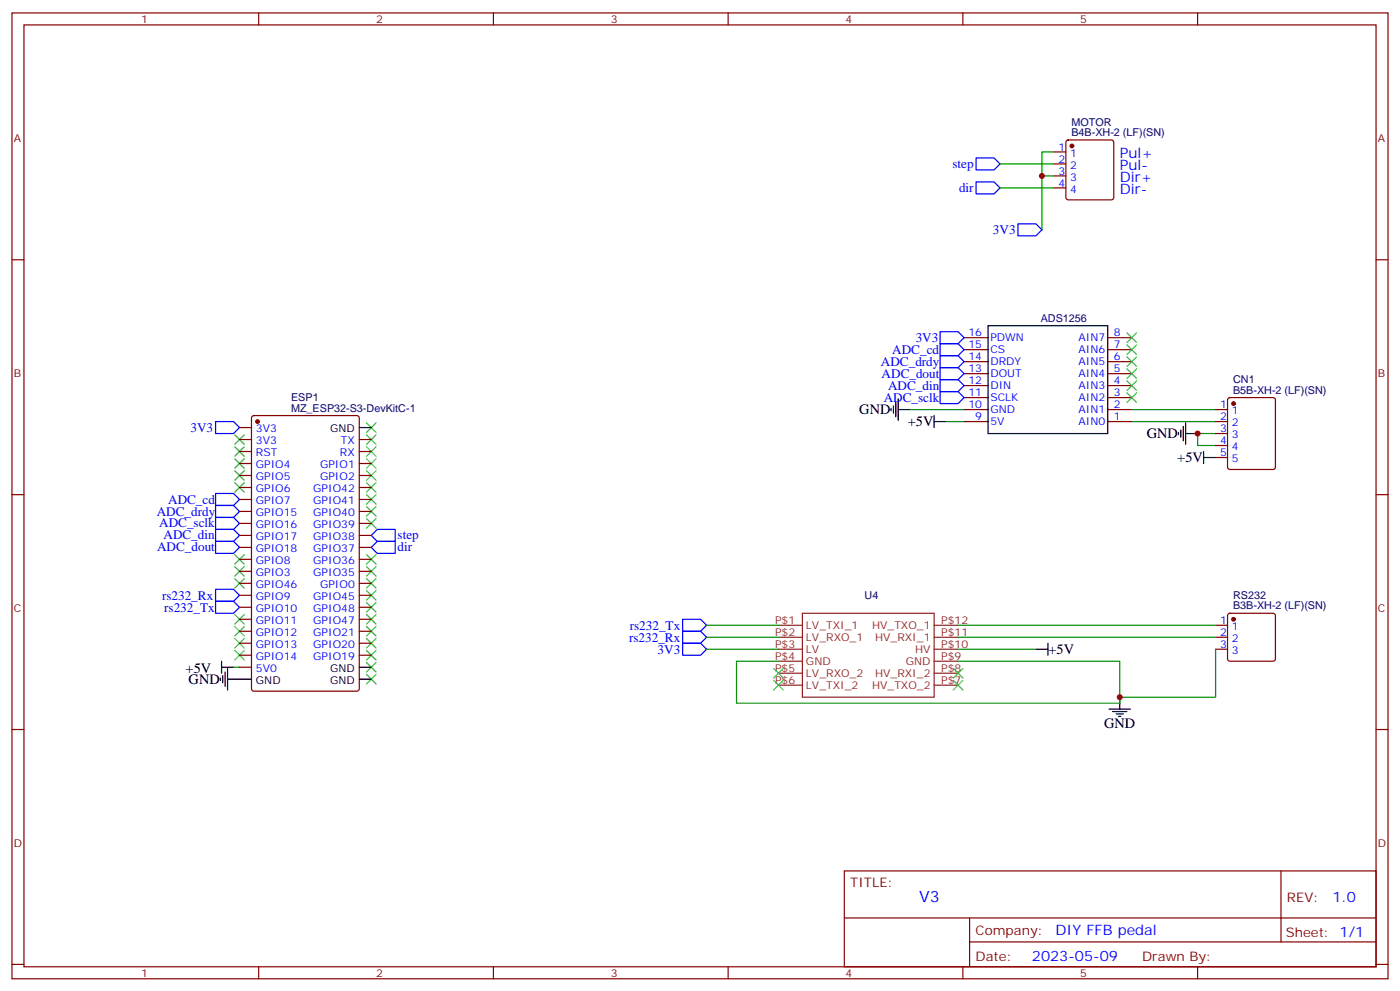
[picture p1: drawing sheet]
<svg xmlns="http://www.w3.org/2000/svg" width="412mm" height="292mm" viewBox="0 0 412 292" stroke-linecap="round" stroke-linejoin="round" font-family="sans-serif">
<g fill="none" stroke="#870000" stroke-width=".35">
<path d="M3.5 3.8h405.4v284.3h-405.4zM7.1 7.3h398.2v277.3h-398.2zM76.2 3.8v3.5M145.3 3.8v3.5M214.5 3.8v3.5M283.6 3.8v3.5M352.8 3.8v3.5M310.4 44.7h3.6M310.4 48.3h3.6M310.4 51.8h3.6M310.4 55.3h3.6M314.2 41.4l.5-.2h12.7l.5 .2 .2 .5v16.2l-.3 .5-.4 .2h-12.7l-.5-.2-.2-.5v-16.2z"/>
<path d="M3.5 76.5h3.6M405.3 76.5h3.6M284 99.4h7M326.3 99.4h7.1M284 117.1h7M284 113.5h7M284 110h7M284 106.5h7M284 102.9h7M326.3 117.1h7.1M326.3 113.5h7.1M326.3 110h7.1"/>
<path d="M326.3 106.5h7.1M326.3 102.9h7.1M361.8 117.3l.5-.2h12.7l.7 .4v20l-.5 .7h-12.9l-.6-.4-.1-20zM70.6 125.9h3.5M70.6 129.4h3.5M70.6 132.9h3.5M70.6 136.5h3.5M70.6 140h3.5M74.3 122.5l.5-.2h30.3l.7 .5v80l-.4 .6-30.6 .1-.7-.5v-80zM105.8 129.4h3.6M105.8 132.9h3.6M105.8 136.5h3.6"/>
<path d="M105.8 140h3.6M284 124.1h7M284 120.6h7M326.3 124.1h7.1M326.3 120.6h7.1M358.1 124.1h3.5M358.1 120.6h3.5M358.1 127.6h3.5M358.1 131.2h3.5M358.1 134.7h3.5M3.5 145.6h3.6M70.6 143.5h3.5"/>
<path d="M70.6 147h3.5M70.6 150.6h3.5M70.6 154.1h3.5M70.6 157.6h3.5M105.8 143.5h3.6M105.8 147h3.6M105.8 150.6h3.6M105.8 154.1h3.6M105.8 157.6h3.6M405.3 145.6h3.6M70.6 161.1h3.5M70.6 164.7h3.5"/>
<path d="M70.6 168.2h3.5M70.6 171.7h3.5M70.6 175.3h3.5M70.6 178.8h3.5M105.8 161.1h3.6M105.8 164.7h3.6M105.8 168.2h3.6M105.8 171.7h3.6M105.8 175.3h3.6M105.8 178.8h3.6M70.6 182.3h3.5M70.6 185.8h3.5"/>
<path d="M70.6 189.4h3.5M70.6 192.9h3.5M70.6 196.4h3.5M105.8 182.3h3.6M105.8 185.8h3.6M105.8 189.4h3.6M105.8 192.9h3.6M358.1 184.1h3.5M358.1 187.6h3.5M358.1 191.1h3.5M361.8 180.8l.5-.2h12.7l.5 .2 .2 .5v12.7l-.2 .5-.5 .2h-12.7l-.5-.3-.2-.4v-12.7zM3.5 214.8h3.6"/>
<path d="M405.3 214.8h3.6M248.7 256.4h156.6v28.2h-156.6zM377.3 256.4v20.9M248.7 270.2h156.5M285.6 277.3h119.6M285.6 270.2v14.2M3.5 283.9h3.6M76.2 284.6v3.5M145.3 284.6v3.5M214.5 284.6v3.5M283.6 284.6v3.5M352.8 284.6v3.5"/>
<path d="M405.3 283.9h3.6"/>
</g>
<g fill="none" stroke="#008700" stroke-width=".35">
<path d="M294.6 48.3h15.8M294.6 55.3h15.8M306.9 51.8h3.5M310.4 44.7h-3.5v23M268.1 120.6h15.9M278.7 124.1h5.3M333.4 124.1h24.7M333.4 120.6h24.7M358.1 127.6h-5.3v3.6h5.3M68.8 196.4h1.8M208.1 184.1h21.2M208.1 187.6h21.2"/>
<path d="M208.1 191.1h21.2M229.3 194.7h-12.3v12.3h112.8v-12.3h-47.6M282.2 184.1h75.9M282.2 187.6h75.9M282.2 191.1h23M358.1 191.1v14.1h-28.3"/>
</g>
<g fill="none" stroke="#000" stroke-width=".35">
<path d="M291 95.9h35.3v31.7h-35.3zM263.2 119.5v2.1M263.9 118.5v4.2M264.6 117.4v6.4M105.8 125.9h3.6M262.5 120.2v.7M264.6 120.6h3.5M275.2 124.1h3.5M275.2 122.3v3.6M347.1 127.3v.7M347.8 126.6v2.1M348.5 125.5v4.3"/>
<path d="M349.2 127.6h3.6M349.2 124.5v6.3M354.5 134.7h3.6M354.5 132.9v3.6M64.9 199.6v.7M65.3 196.4h3.5M65.3 194.7v3.5M65.6 198.9v2.1M66.3 197.8v4.3M67 200h7.1M67 196.8v6.3M105.8 200h3.6"/>
<path d="M105.8 196.4h3.6M305.2 191.1h3.5M308.7 189.4v3.5M326.7 208.8h6.3M327.7 209.5h4.3M328.8 210.2h2.1M329.5 210.9h.7M329.8 205.2v3.6"/>
</g>
<g fill="none" stroke="#3c3" stroke-width=".35">
<path d="M332 98l2.8 2.8M334.8 98l-2.8 2.8M332 101.5l2.8 2.9M332 105.1l2.8 2.8M332 108.6l2.8 2.8M332 112.1l2.8 2.8M332 115.6l2.8 2.9M334.8 101.5l-2.8 2.9M334.8 105.1l-2.8 2.8M334.8 108.6l-2.8 2.8M334.8 112.1l-2.8 2.8M334.8 115.6l-2.8 2.9"/>
<path d="M69.1 138.6l2.9 2.8M69.1 135l2.9 2.9M69.1 131.5l2.9 2.8M69.1 128l2.9 2.8M72 138.6l-2.9 2.8M72 135l-2.9 2.9M72 131.5l-2.9 2.8M72 128l-2.9 2.8M107.9 124.5l2.9 2.8M107.9 128l2.9 2.8M107.9 131.5l2.9 2.8M107.9 135l2.9 2.9"/>
<path d="M107.9 138.6l2.9 2.8M110.8 124.5l-2.9 2.8M110.8 128l-2.9 2.8M110.8 131.5l-2.9 2.8M110.8 135l-2.9 2.9M110.8 138.6l-2.9 2.8M69.1 142.1l2.9 2.8M72 142.1l-2.9 2.8M107.9 142.1l2.9 2.8M107.9 145.6l2.9 2.8M107.9 149.2l2.9 2.8M107.9 152.7l2.9 2.8"/>
<path d="M110.8 142.1l-2.9 2.8M110.8 145.6l-2.9 2.8M110.8 149.2l-2.9 2.8M110.8 152.7l-2.9 2.8M69.1 170.3l2.9 2.8M69.1 166.8l2.9 2.8M69.1 163.3l2.9 2.8M72 163.3l-2.9 2.8M72 170.3l-2.9 2.8M72 166.8l-2.9 2.8M107.9 163.3l2.9 2.8M107.9 166.8l2.9 2.8"/>
<path d="M107.9 170.3l2.9 2.8M107.9 173.8l2.9 2.9M107.9 177.4l2.9 2.8M110.8 163.3l-2.9 2.8M110.8 166.8l-2.9 2.8M110.8 170.3l-2.9 2.8M110.8 173.8l-2.9 2.9M110.8 177.4l-2.9 2.8M69.1 191.5l2.9 2.8M69.1 188l2.9 2.8M69.1 184.4l2.9 2.9M69.1 180.9l2.9 2.8"/>
<path d="M72 180.9l-2.9 2.8M72 184.4l-2.9 2.9M72 188l-2.9 2.8M72 191.5l-2.9 2.8M107.9 180.9l2.9 2.8M107.9 184.4l2.9 2.9M107.9 188l2.9 2.8M107.9 195l2.9 2.8M107.9 198.5l2.9 2.9M107.9 191.5l2.9 2.8M110.8 180.9l-2.9 2.8M110.8 184.4l-2.9 2.9"/>
<path d="M110.8 188l-2.9 2.8M110.8 195l-2.9 2.8M110.8 198.5l-2.9 2.9M110.8 191.5l-2.9 2.8M227.9 196.8l2.8 2.8M230.7 196.8l-2.8 2.8M280.8 196.8l2.8 2.8M283.6 196.8l-2.8 2.8M227.9 200.3l2.8 2.8M230.7 200.3l-2.8 2.8M280.8 200.3l2.8 2.8M283.6 200.3l-2.8 2.8"/>
</g>
<g fill="none" stroke="#8c2424" stroke-width=".35">
<path d="M229.3 184.1h7.1M229.3 187.6h7.1M229.3 191.1h7.1M229.3 194.7h7.1M229.3 198.2h7.1M236.4 180.6h38.8v24.6h-38.8zM275.2 184.1h7M275.2 187.6h7M275.2 191.1h7M275.2 194.7h7M275.2 198.2h7M229.3 201.7h7.1"/>
<path d="M275.2 201.7h7"/>
</g>
<g fill="none" stroke="#00f" stroke-width=".35">
<path d="M287.5 46.5h5.3l1.8 1.8-1.8 1.7h-5.3zM287.5 53.6h5.3l1.8 1.7-1.8 1.8h-5.3zM299.9 65.9h5.3l1.7 1.8-1.7 1.7h-5.3zM276.9 97.6h5.3l1.8 1.8-1.8 1.8h-5.3zM276.9 111.8h5.3l1.8 1.7-1.8 1.8h-5.3zM276.9 108.2h5.3l1.8 1.8-1.8 1.8h-5.3zM276.9 104.7h5.3l1.8 1.8-1.8 1.7h-5.3zM276.9 101.2h5.3l1.8 1.7-1.8 1.8h-5.3zM276.9 115.3h5.3l1.8 1.8-1.8 1.7h-5.3zM63.5 124.1h5.3l1.8 1.8-1.8 1.7h-5.3zM63.5 155.9h5.3l1.8 1.7-1.8 1.8h-5.3zM63.5 152.3h5.3l1.8 1.8-1.8 1.8h-5.3z"/>
<path d="M63.5 159.4h5.3l1.8 1.7-1.8 1.8h-5.3zM63.5 148.8h5.3l1.8 1.8-1.8 1.7h-5.3zM63.5 145.3h5.3l1.8 1.7-1.8 1.8h-5.3zM109.4 157.6l1.7-1.7h5.3v3.5h-5.3zM63.5 177h5.3l1.8 1.8-1.8 1.8h-5.3zM63.5 173.5h5.3l1.8 1.8-1.8 1.7h-5.3zM109.4 161.1l1.7-1.7h5.3v3.5h-5.3zM201.1 182.3h5.3l1.7 1.8-1.7 1.7h-5.3zM201.1 185.8h5.3l1.7 1.8-1.7 1.8h-5.3zM201.1 189.4h5.3l1.7 1.7-1.7 1.8h-5.3z"/>
</g>
<g fill="#870000" stroke="#870000" stroke-width=".35">
<circle cx="363.4" cy="182.3" r=".53"/>
<circle cx="315.7" cy="43" r=".53"/>
<circle cx="363.4" cy="118.8" r=".53"/>
<circle cx="75.8" cy="124.1" r=".53"/>
</g>
<g fill="#c00">
<circle cx="329.8" cy="205.2" r=".88"/>
<circle cx="306.9" cy="51.8" r=".88"/>
<circle cx="352.8" cy="127.6" r=".88"/>
</g>
<text font-size="4.6" fill="#00f" x="270.8" y="265.4">V3</text>
<g font-size="4.2" fill="#00f">
<text x="329.8" y="46.5">Pul+</text>
<text x="329.8" y="50">Pul-</text>
<text x="329.8" y="53.6">Dir+</text>
<text x="329.8" y="57.1">Dir-</text>
<text x="392.5" y="265.7">1.0</text>
<text x="310.9" y="275.2">DIY FFB pedal</text>
<text x="304" y="283">2023-05-09</text>
</g>
<g font-size="4.2">
<text x="253.1" y="122">GND</text>
<text x="267.4" y="125.5">+5V</text>
<text x="337.8" y="129">GND</text>
<text x="346.8" y="136.1">+5V</text>
<text x="308.9" y="192.5">+5V</text>
<text x="54.7" y="198.2">+5V</text>
<text x="55.6" y="201.3">GND</text>
<text x="325.3" y="214.4">GND</text>
</g>
<g font-size="3.9" fill="#00f">
<text x="280.6" y="49.5">step</text>
<text x="282.5" y="56.5">dir</text>
<text x="292.5" y="68.9">3V3</text>
<text x="269.7" y="100.8">3V3</text>
<text x="259.5" y="107.7">ADC_drdy</text>
<text x="262.8" y="104.2">ADC_cd</text>
<text x="259.7" y="111.2">ADC_dout</text>
<text x="260.3" y="118.3">ADC_sclk</text>
<text x="261.6" y="114.7">ADC_din</text>
<text x="56.1" y="127.1">3V3</text>
<text x="49.5" y="148.3">ADC_cd</text>
<text x="46.2" y="151.8">ADC_drdy</text>
<text x="46.9" y="155.2">ADC_sclk</text>
<text x="48.2" y="158.8">ADC_din</text>
<text x="117.1" y="158.8">step</text>
<text x="46.3" y="162.3">ADC_dout</text>
<text x="117.1" y="162.3">dir</text>
<text x="47.7" y="176.5">rs232_Rx</text>
<text x="48.4" y="180.1">rs232_Tx</text>
<text x="185.5" y="185.3">rs232_Tx</text>
<text x="185.3" y="188.9">rs232_Rx</text>
<text x="193.7" y="192.4">3V3</text>
</g>
<g font-size="3.9" fill="#800">
<text x="250.5" y="261">TITLE:</text>
<text x="379.1" y="265.7">REV:</text>
<text x="287.4" y="275.2">Company:</text>
<text x="378.7" y="275.8">Sheet: 1/1</text>
<text x="287.4" y="282.9">Date:</text>
<text x="336.4" y="282.9">Drawn By:</text>
</g>
<g font-size="3.2" fill="#800">
<text x="41.6" y="6.8">1</text>
<text x="110.8" y="6.8">2</text>
<text x="179.9" y="6.8">3</text>
<text x="249.1" y="6.8">4</text>
<text x="318.2" y="6.8">5</text>
<text x="4.1" y="41.9">A</text>
<text x="405.9" y="41.9">A</text>
<text x="4.1" y="111.1">B</text>
<text x="405.9" y="111.1">B</text>
<text x="4.1" y="180.2">C</text>
<text x="405.9" y="180.2">C</text>
<text x="4.1" y="249.3">D</text>
<text x="405.9" y="249.3">D</text>
<text x="41.6" y="287.6">1</text>
<text x="110.8" y="287.6">2</text>
<text x="179.9" y="287.6">3</text>
<text x="249.1" y="287.6">4</text>
<text x="318.2" y="287.6">5</text>
</g>
<g font-size="3.2" fill="#000080">
<text x="315.6" y="40.1">B4B-XH-2 (LF)(SN)</text>
<text x="315.6" y="37">MOTOR</text>
<text x="306.6" y="94.8">ADS1256</text>
<text x="363.2" y="112.7">CN1</text>
<text x="85.7" y="118.1">ESP1</text>
<text x="363.2" y="115.9">B5B-XH-2 (LF)(SN)</text>
<text x="85.7" y="121.3">MZ_ESP32-S3-DevKitC-1</text>
<text x="254.7" y="176.3">U4</text>
<text x="363.2" y="179.4">B3B-XH-2 (LF)(SN)</text>
<text x="363.2" y="176.2">RS232</text>
</g>
<g font-size="3.2" fill="#00f">
<text x="311.8" y="44.4">1</text>
<text x="311.8" y="47.9">2</text>
<text x="315.3" y="46.1">1</text>
<text x="311.8" y="51.4">3</text>
<text x="315.3" y="49.7">2</text>
<text x="315.3" y="53.2">3</text>
<text x="311.8" y="55">4</text>
<text x="315.3" y="56.7">4</text>
<text x="285.2" y="99.1">16</text>
<text x="291.7" y="100.5">PDWN</text>
<text x="317.7" y="100.5">AIN7</text>
<text x="328.1" y="99.1">8</text>
<text x="285.2" y="106.1">14</text>
<text x="285.2" y="102.6">15</text>
<text x="291.7" y="107.5">DRDY</text>
<text x="291.7" y="104">CS</text>
<text x="317.7" y="107.5">AIN5</text>
<text x="317.7" y="104">AIN6</text>
<text x="328.1" y="106.1">6</text>
<text x="328.1" y="102.6">7</text>
<text x="285.2" y="113.2">12</text>
<text x="285.2" y="109.6">13</text>
<text x="291.7" y="111.1">DOUT</text>
<text x="317.7" y="111.1">AIN4</text>
<text x="328.1" y="113.2">4</text>
<text x="328.1" y="109.6">5</text>
<text x="285.2" y="116.7">11</text>
<text x="291.7" y="118.1">SCLK</text>
<text x="291.7" y="114.6">DIN</text>
<text x="317.7" y="118.1">AIN2</text>
<text x="317.7" y="114.6">AIN3</text>
<text x="328.1" y="116.7">3</text>
<text x="285.2" y="120.2">10</text>
<text x="287.3" y="123.8">9</text>
<text x="291.7" y="125.2">5V</text>
<text x="291.7" y="121.6">GND</text>
<text x="317.7" y="125.2">AIN0</text>
<text x="317.7" y="121.6">AIN1</text>
<text x="328.1" y="123.8">1</text>
<text x="328.1" y="120.2">2</text>
<text x="359.4" y="120.2">1</text>
<text x="359.4" y="123.8">2</text>
<text x="362.9" y="122">1</text>
<text x="362.9" y="125.5">2</text>
<text x="75.4" y="127.3">3V3</text>
<text x="75.4" y="130.8">3V3</text>
<text x="100.4" y="130.8">TX</text>
<text x="359.4" y="127.3">3</text>
<text x="359.4" y="130.8">4</text>
<text x="362.9" y="129">3</text>
<text x="75.4" y="134.3">RST</text>
<text x="75.4" y="137.9">GPIO4</text>
<text x="94.3" y="137.9">GPIO1</text>
<text x="100.1" y="134.3">RX</text>
<text x="359.4" y="134.3">5</text>
<text x="362.9" y="132.6">4</text>
<text x="362.9" y="136.1">5</text>
<text x="75.4" y="141.4">GPIO5</text>
<text x="94.3" y="141.4">GPIO2</text>
<text x="75.4" y="144.9">GPIO6</text>
<text x="75.4" y="148.4">GPIO7</text>
<text x="92.3" y="148.4">GPIO41</text>
<text x="92.3" y="144.9">GPIO42</text>
<text x="75.4" y="152">GPIO15</text>
<text x="75.4" y="155.5">GPIO16</text>
<text x="92.3" y="155.5">GPIO39</text>
<text x="92.3" y="152">GPIO40</text>
<text x="75.4" y="159">GPIO17</text>
<text x="92.3" y="159">GPIO38</text>
<text x="75.4" y="162.6">GPIO18</text>
<text x="75.4" y="166.1">GPIO8</text>
<text x="92.3" y="166.1">GPIO36</text>
<text x="92.3" y="162.6">GPIO37</text>
<text x="75.4" y="169.6">GPIO3</text>
<text x="75.4" y="173.1">GPIO46</text>
<text x="92.3" y="169.6">GPIO35</text>
<text x="94.3" y="173.1">GPIO0</text>
<text x="75.4" y="176.7">GPIO9</text>
<text x="92.3" y="176.7">GPIO45</text>
<text x="75.4" y="180.2">GPIO10</text>
<text x="75.4" y="183.7">GPIO11</text>
<text x="92.3" y="183.7">GPIO47</text>
<text x="92.3" y="180.2">GPIO48</text>
<text x="359.4" y="183.7">1</text>
<text x="362.9" y="185.5">1</text>
<text x="75.4" y="187.3">GPIO12</text>
<text x="75.4" y="190.8">GPIO13</text>
<text x="92.3" y="190.8">GPIO20</text>
<text x="92.3" y="187.3">GPIO21</text>
<text x="359.4" y="187.3">2</text>
<text x="359.4" y="190.8">3</text>
<text x="362.9" y="189">2</text>
<text x="75.4" y="194.3">GPIO14</text>
<text x="75.4" y="197.8">5V0</text>
<text x="92.3" y="194.3">GPIO19</text>
<text x="362.9" y="192.5">3</text>
</g>
<g font-size="3.2">
<text x="97.2" y="127.3">GND</text>
<text x="97.2" y="197.8">GND</text>
<text x="75.4" y="201.4">GND</text>
<text x="97.2" y="201.4">GND</text>
</g>
<g font-size="3.2" fill="#8d2323">
<text x="228.3" y="183.7">P$1</text>
<text x="237.4" y="185.1">LV_TXI_1</text>
<text x="256.9" y="185.1">HV_TXO_1</text>
<text x="277.3" y="183.7">P$12</text>
<text x="228.3" y="190.8">P$3</text>
<text x="228.3" y="187.3">P$2</text>
<text x="237.4" y="188.7">LV_RXO_1</text>
<text x="257.8" y="188.7">HV_RXI_1</text>
<text x="277.3" y="187.3">P$11</text>
<text x="277.3" y="190.8">P$10</text>
<text x="228.3" y="194.3">P$4</text>
<text x="228.3" y="197.8">P$5</text>
<text x="237.4" y="192.2">LV</text>
<text x="237.4" y="195.7">GND</text>
<text x="266.8" y="195.7">GND</text>
<text x="269.6" y="192.2">HV</text>
<text x="277.3" y="194.3">P$9</text>
<text x="277.3" y="197.8">P$8</text>
<text x="228.3" y="201.4">P$6</text>
<text x="237.4" y="199.2">LV_RXO_2</text>
<text x="237.4" y="202.8">LV_TXI_2</text>
<text x="256.9" y="202.8">HV_TXO_2</text>
<text x="257.8" y="199.2">HV_RXI_2</text>
<text x="277.3" y="201.4">P$7</text>
</g>
</svg>
